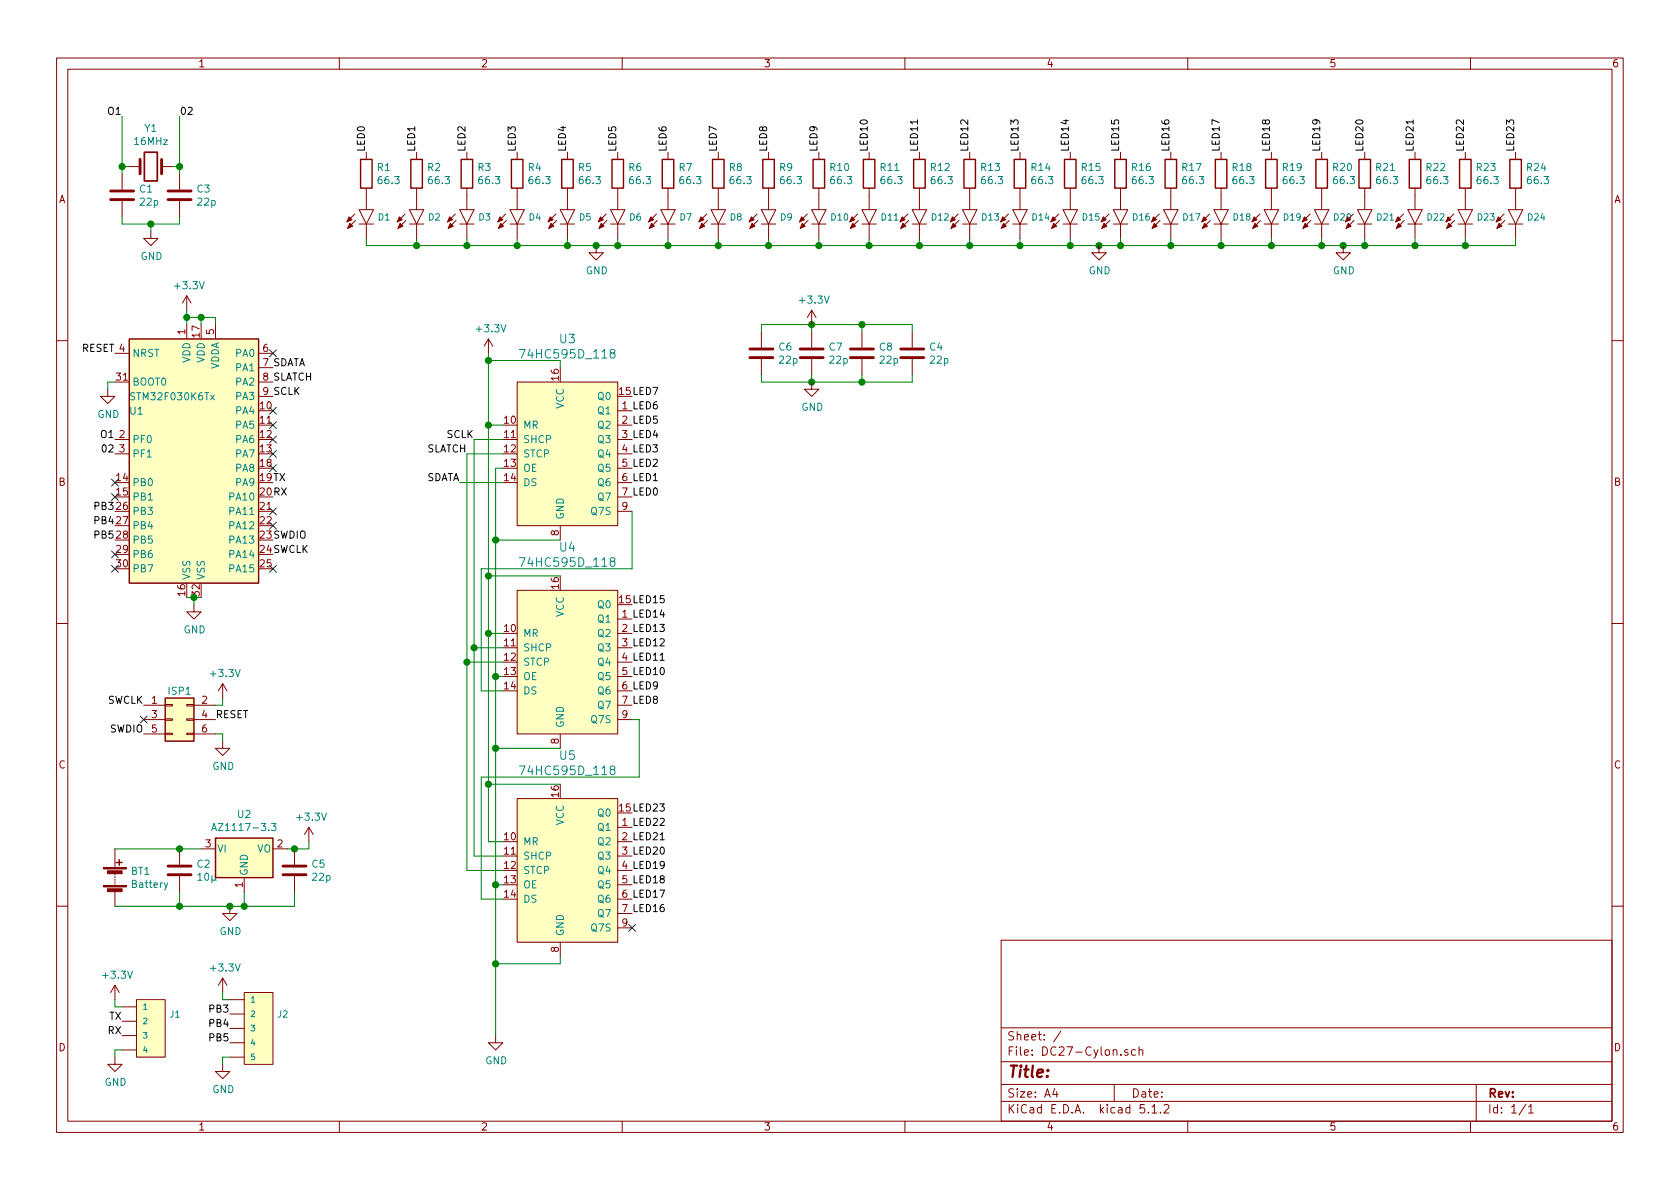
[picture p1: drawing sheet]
<svg xmlns="http://www.w3.org/2000/svg" width="297mm" height="210mm" viewBox="0 0 297 210" stroke-linecap="round" stroke-linejoin="round" font-family="sans-serif">
<g fill="none" stroke="#840000" stroke-width=".18">
<path d="M10 10.3h277v189.9h-277zM12 12.2h273v186.1h-273zM60 10.3v1.9M110 10.3v1.9M160 10.3v1.9M210 10.3v1.9M260 10.3v1.9M21.6 30.7v2.8M21.6 35.6v2.7M22.9 29.5h1.9M28.6 29.5h1.9M31.7 30.7v2.8"/>
<path d="M31.7 35.6v2.7M62.7 37.8l-1.4 1.4M62.9 39l-1.4 1.4M63.5 39.6h2.5M63.5 37.1h2.5l-1.2 2.5zM64.8 26.9v1.3M64.8 33.3v3.8M64.8 39.6v2.6M71.6 37.8l-1.4 1.4M71.8 39l-1.4 1.4M72.4 39.6h2.5M72.4 37.1h2.5l-1.2 2.5z"/>
<path d="M73.7 26.9v1.3M73.7 33.3v3.8M73.7 39.6v2.6M80.5 37.8l-1.4 1.4M80.6 39l-1.4 1.4M81.3 39.6h2.5M81.3 37.1h2.5l-1.3 2.5zM82.5 26.9v1.3M82.5 33.3v3.8M82.5 39.6v2.6M89.4 37.8l-1.4 1.4M89.5 39l-1.4 1.4"/>
<path d="M90.2 39.6h2.5M90.2 37.1h2.5l-1.3 2.5zM91.4 26.9v1.3M91.4 33.3v3.8M91.4 39.6v2.6M98.3 37.8l-1.4 1.4M98.4 39l-1.4 1.4M99.1 39.6h2.5M99.1 37.1h2.5l-1.3 2.5zM100.3 26.9v1.3M100.3 33.3v3.8M100.3 39.6v2.6"/>
<path d="M107.2 37.8l-1.4 1.4M107.3 39l-1.4 1.4M107.9 39.6h2.6M107.9 37.1h2.6l-1.3 2.5zM109.2 26.9v1.3M109.2 33.3v3.8M109.2 39.6v2.6M116.1 37.8l-1.4 1.4M116.2 39l-1.4 1.4M116.8 39.6h2.6M116.8 37.1h2.6l-1.3 2.5zM118.1 26.9v1.3"/>
<path d="M118.1 33.3v3.8M118.1 39.6v2.6M125 37.8l-1.4 1.4M125.1 39l-1.4 1.4M125.7 39.6h2.6M125.7 37.1h2.6l-1.3 2.5zM127 26.9v1.3M127 33.3v3.8M127 39.6v2.6M133.9 37.8l-1.4 1.4M134 39l-1.4 1.4M134.6 39.6h2.6"/>
<path d="M134.6 37.1h2.6l-1.3 2.5zM135.9 26.9v1.3M135.9 33.3v3.8M135.9 39.6v2.6M142.7 37.8l-1.3 1.4M142.9 39l-1.4 1.4M143.5 39.6h2.5M143.5 37.1h2.5l-1.2 2.5zM144.8 26.9v1.3M144.8 33.3v3.8M144.8 39.6v2.6M151.6 37.8l-1.4 1.4"/>
<path d="M151.8 39l-1.4 1.4M152.4 39.6h2.5M152.4 37.1h2.5l-1.2 2.5zM153.7 26.9v1.3M153.7 33.3v3.8M153.7 39.6v2.6M160.5 37.8l-1.4 1.4M160.7 39l-1.4 1.4M161.3 39.6h2.5M161.3 37.1h2.5l-1.2 2.5zM162.6 26.9v1.3M162.6 33.3v3.8"/>
<path d="M162.6 39.6v2.6M169.4 37.8l-1.4 1.4M169.5 39l-1.4 1.4M170.2 39.6h2.5M170.2 37.1h2.5l-1.3 2.5zM171.4 26.9v1.3M171.4 33.3v3.8M171.4 39.6v2.6M178.3 37.8l-1.4 1.4M178.4 39l-1.4 1.4M179.1 39.6h2.5M179.1 37.1h2.5l-1.3 2.5z"/>
<path d="M180.3 26.9v1.3M180.3 33.3v3.8M180.3 39.6v2.6M187.2 37.8l-1.4 1.4M187.3 39l-1.4 1.4M188 39.6h2.5M188 37.1h2.5l-1.3 2.5zM189.2 26.9v1.3M189.2 33.3v3.8M189.2 39.6v2.6M196.1 37.8l-1.4 1.4M196.2 39l-1.4 1.4"/>
<path d="M196.8 39.6h2.6M196.8 37.1h2.6l-1.3 2.5zM198.1 26.9v1.3M198.1 33.3v3.8M198.1 39.6v2.6M205 37.8l-1.4 1.4M205.1 39l-1.4 1.4M205.7 39.6h2.6M205.7 37.1h2.6l-1.3 2.5zM207 26.9v1.3M207 33.3v3.8M207 39.6v2.6"/>
<path d="M213.9 37.8l-1.4 1.4M214 39l-1.4 1.4M214.6 39.6h2.6M214.6 37.1h2.6l-1.3 2.5zM215.9 26.9v1.3M215.9 33.3v3.8M215.9 39.6v2.6M222.8 37.8l-1.4 1.4M222.9 39l-1.4 1.4M223.5 39.6h2.6M223.5 37.1h2.6l-1.3 2.5zM224.8 26.9v1.3"/>
<path d="M224.8 33.3v3.8M224.8 39.6v2.6M231.6 37.8l-1.3 1.4M231.8 39l-1.4 1.4M232.4 39.6h2.5M232.4 37.1h2.5l-1.2 2.5zM233.7 26.9v1.3M233.7 33.3v3.8M233.7 39.6v2.6M239.4 39l-1.4 1.4M240 39.6h2.6M240 37.1h2.6l-1.3 2.5z"/>
<path d="M241.3 26.9v1.3M241.3 33.3v3.8M241.3 39.6v2.6M248.2 37.8l-1.4 1.4M248.3 39l-1.4 1.4M248.9 39.6h2.6M248.9 37.1h2.6l-1.3 2.5zM250.2 26.9v1.3M250.2 33.3v3.8M250.2 39.6v2.6M257 37.8l-1.3 1.4M257.2 39l-1.4 1.4"/>
<path d="M257.8 39.6h2.5M257.8 37.1h2.5l-1.2 2.5zM259.1 26.9v1.3M259.1 33.3v3.8M259.1 39.6v2.6M265.9 37.8l-1.4 1.4M266.1 39l-1.4 1.4M266.7 39.6h2.5M266.7 37.1h2.5l-1.2 2.5zM268 26.9v1.3M268 33.3v3.8M268 39.6v2.6"/>
<path d="M26.7 40.9v1.3h1.2l-1.2 1.2-1.3-1.2h1.3M33 52.3v2.6M33 57.4v2.5M33 52.3l-.7 1.3M33 52.3l.8 1.3M38.1 57.4v2.5M86.4 59.9l-.8 1.3M86.4 59.9v2.6M86.4 59.9l.7 1.3M105.4 43.4v1.3h1.3l-1.3 1.3-1.3-1.3h1.3M134.6 58.7v2.8M143.5 54.9v2.5"/>
<path d="M143.5 58.7v2.8M143.5 54.9l-.8 1.2M143.5 54.9l.8 1.2M152.4 58.7v2.8M161.3 58.7v2.8M194.3 43.4v1.3h1.3l-1.3 1.3-1.3-1.3h1.3M237.5 43.4v1.3h1.3l-1.3 1.3-1.3-1.3h1.3M10 60.2h2M19 68.8v1.3h1.3l-1.3 1.3-1.2-1.3h1.2M20.3 62.5h2.6M20.3 77.7h2.6M45.7 62.5h2.6"/>
<path d="M45.7 65h2.6M45.7 67.6h2.6M45.7 70.1h2.6M91.4 67.6h17.8v25.4h-17.8zM109.2 77.7h2.6M109.2 72.6h2.6M109.2 75.2h2.6M134.6 63.5v2.8M143.5 67.6v1.2h1.3l-1.3 1.3-1.3-1.3h1.3M143.5 63.5v2.8M152.4 63.5v2.8M161.3 63.5v2.8"/>
<path d="M285 60.2h2M20.3 80.3h2.6M99.1 93v2.5M109.2 80.3h2.6M109.2 82.8h2.6M109.2 85.3h2.6M109.2 87.9h2.6M109.2 90.4h2.6M10 110.3h2M34.3 106.9v1.3h1.3l-1.3 1.3-1.3-1.3h1.3M91.4 104.4h17.8v25.4h-17.8zM109.2 109.5h2.6"/>
<path d="M109.2 112h2.6M109.2 114.5h2.6M109.2 117.1h2.6M109.2 119.6h2.6M285 110.3h2M25.4 124.7h3.8M25.4 127.2h3.8M25.4 129.8h3.8M29.2 129.7h1.3v.2h-1.3zM29.2 127.1h1.3v.3h-1.3zM29.2 124.6h1.3v.2h-1.3zM33 129.7h1.3v.2h-1.3z"/>
<path d="M33 127.1h1.3v.3h-1.3zM33 124.6h1.3v.2h-1.3zM34.3 124.7h3.8M34.3 127.2h3.8M34.3 129.8h3.8M39.4 131.1v1.2h1.2l-1.2 1.3-1.3-1.3h1.3M39.4 120.9l-.8 1.3M39.4 120.9v2.5M39.4 120.9l.7 1.3M99.1 129.8v2.5M109.2 124.7h2.6M109.2 127.2h2.6"/>
<path d="M109.2 122.2h2.6M20.3 150.1v3.3M20.3 154.4v.3M20.3 154.9v.3M20.3 155.4v.3M20.3 156v.2M20.3 156.5v.2M20.3 157.7v2.6M31.7 150.1v2.8M31.7 154.9v2.8M35.6 150.1h2.5M43.2 155.2v2.5"/>
<path d="M48.3 150.1h2.5M52.1 150.1v2.8M52.1 154.9v2.8M54.6 146.3l-.8 1.3M54.6 146.3v2.5M54.6 146.3l.8 1.3M91.4 141.2h17.8v25.4h-17.8zM109.2 146.3h2.6M109.2 148.8h2.6M109.2 151.4h2.6M109.2 153.9h2.6M109.2 156.5h2.6"/>
<path d="M109.2 159h2.6M10 160.2h2M20.3 174.2v2.6M20.3 174.2l-.7 1.3M20.3 174.2l.8 1.3M21.6 178h2.5M24.1 176.8h5.1v10.1h-5.1zM39.4 173v2.5M39.4 173l-.8 1.2M39.4 173l.7 1.2M40.6 160.3v1.2h1.3l-1.3 1.3-1.2-1.3h1.2M40.6 176.8h2.6"/>
<path d="M40.6 179.3h2.6M43.2 175.5h5.1v12.7h-5.1zM99.1 166.6v2.6M109.2 161.5h2.6M109.2 164.1h2.6M177 166.3h108v32h-108zM285 160.2h2M20.3 186.9v1.3h1.3l-1.3 1.3-1.3-1.3h1.3M21.6 180.6h2.5M21.6 183.1h2.5M21.6 185.7h2.5M39.4 188.2v1.3h1.2l-1.2 1.2-1.3-1.2h1.3"/>
<path d="M40.6 181.9h2.6M40.6 184.4h2.6M40.6 186.9h2.6M60 198.3v1.9M87.6 183.1v1.3h1.3l-1.3 1.3-1.2-1.3h1.2M110 198.3v1.9M160 198.3v1.9M177 194.8h108M177 191.8h108M177 187.8h108M177 181.8h108M186.5 192.5l-.4 1h1"/>
<path d="M186.8 193v1M187.6 182.3l-1.3 2M197 191.8v3M199.4 185.7a.37 .37 0 0 0-.6 .1l.1 .2 .5 .2 .1 .1-.2 .3-.5-.1M200.8 185.7l-.5-.1-.2 .3 .1 .6h.6M201.4 185.7h.1a.37 .37 0 0 1 .6 .1v.8M201.4 185.1v1.5M202.3 195.3h-.7l-.1 .7 .3-.1 .5 .1 .1 .2-.1 .5-.2 .1-.6-.1M203 196.7v.1M203.7 195.8l.4-.5v1.5M203.7 196.8h.8M205.2 196.7v.1"/>
<path d="M205.8 195.5l.2-.2h.4l.3 .5-.9 1h.9M210 198.3v1.9M260 198.3v1.9M261 191.8v6.5M269.8 195.2l-1.2 2M270.3 195.8l.4-.5v1.5M270.3 196.8h.8"/>
</g>
<g fill="#840000" stroke="#840000" stroke-width=".18">
<path d="M18.3 156.6h4.1v.2h-4.1z"/>
<path d="M18.3 153.4h4.1v.3h-4.1z"/>
<path d="M19 157.2h2.6v.5h-2.6z"/>
<path d="M19 154h2.6v.5h-2.6z"/>
<path d="M61.7 38.3l.5 .6-.9 .3z"/>
<path d="M61.8 39.5l.6 .5-.9 .4z"/>
<path d="M70.6 38.3l.5 .6-.9 .3z"/>
<path d="M70.7 39.5l.5 .5-.8 .4z"/>
<path d="M79.5 38.3l.5 .6-.9 .3z"/>
<path d="M79.6 39.5l.5 .5-.9 .4z"/>
<path d="M88.4 38.3l.5 .6-.9 .3z"/>
<path d="M88.5 39.5l.5 .5-.9 .4z"/>
<path d="M97.3 38.3l.5 .6-.9 .3z"/>
<path d="M97.4 39.5l.5 .5-.9 .4z"/>
<path d="M106.2 38.3l.5 .6-.9 .3z"/>
<path d="M106.3 39.5l.5 .5-.9 .4z"/>
<path d="M115.1 38.3l.5 .6-.9 .3z"/>
<path d="M115.2 39.5l.5 .5-.9 .4z"/>
<path d="M124 38.3l.5 .6-.9 .3z"/>
<path d="M124.1 39.5l.5 .5-.9 .4z"/>
<path d="M132.8 38.3l.5 .6-.8 .3z"/>
<path d="M133 39.5l.5 .5-.9 .4z"/>
<path d="M141.7 38.3l.5 .6-.8 .3z"/>
<path d="M141.9 39.5l.5 .5-.9 .4z"/>
<path d="M150.6 38.3l.5 .6-.9 .3z"/>
<path d="M150.7 39.5l.6 .5-.9 .4z"/>
<path d="M159.5 38.3l.5 .6-.9 .3z"/>
<path d="M159.6 39.5l.5 .5-.8 .4z"/>
<path d="M168.4 38.3l.5 .6-.9 .3z"/>
<path d="M168.5 39.5l.5 .5-.9 .4z"/>
<path d="M177.3 38.3l.5 .6-.9 .3z"/>
<path d="M177.4 39.5l.5 .5-.9 .4z"/>
<path d="M186.2 38.3l.5 .6-.9 .3z"/>
<path d="M186.3 39.5l.5 .5-.9 .4z"/>
<path d="M230.6 38.3l.5 .6-.8 .3z"/>
<path d="M230.8 39.5l.5 .5-.9 .4z"/>
<path d="M221.7 38.3l.5 .6-.8 .3z"/>
<path d="M221.9 39.5l.5 .5-.9 .4z"/>
<path d="M212.9 38.3l.5 .6-.9 .3z"/>
<path d="M213 39.5l.5 .5-.9 .4z"/>
<path d="M204 38.3l.5 .6-.9 .3z"/>
<path d="M204.1 39.5l.5 .5-.9 .4z"/>
<path d="M195.1 38.3l.5 .6-.9 .3z"/>
<path d="M195.2 39.5l.5 .5-.9 .4z"/>
<path d="M264.9 38.3l.5 .6-.9 .3z"/>
<path d="M265 39.5l.6 .5-.9 .4z"/>
<path d="M256 38.3l.5 .6-.8 .3z"/>
<path d="M256.2 39.5l.5 .5-.9 .4z"/>
<path d="M247.1 38.3l.5 .6-.8 .3z"/>
<path d="M247.3 39.5l.5 .5-.9 .4z"/>
<path d="M238.4 39.5l.5 .5-.9 .4z"/>
</g>
<g fill="none" stroke="#840000" stroke-width=".25">
<path d="M63.8 28.2h2v5.1h-2zM72.6 28.2h2.1v5.1h-2.1zM81.5 28.2h2.1v5.1h-2.1zM90.4 28.2h2.1v5.1h-2.1zM99.3 28.2h2v5.1h-2zM108.2 28.2h2v5.1h-2zM117.1 28.2h2v5.1h-2zM126 28.2h2v5.1h-2zM134.9 28.2h2v5.1h-2zM143.8 28.2h2v5.1h-2zM152.7 28.2h2v5.1h-2zM161.5 28.2h2.1v5.1h-2.1z"/>
<path d="M170.4 28.2h2.1v5.1h-2.1zM179.3 28.2h2.1v5.1h-2.1zM188.2 28.2h2v5.1h-2zM197.1 28.2h2v5.1h-2zM206 28.2h2v5.1h-2zM214.9 28.2h2v5.1h-2zM223.8 28.2h2v5.1h-2zM232.7 28.2h2v5.1h-2zM240.3 28.2h2v5.1h-2zM249.2 28.2h2v5.1h-2zM258.1 28.2h2v5.1h-2zM267 28.2h2v5.1h-2z"/>
<path d="M22.9 59.9h22.8v43.2h-22.8zM29.2 123.4h5.1v7.7h-5.1zM20.6 152.5h1M21.1 152v1M38.1 148.2h10.2v7h-10.2z"/>
</g>
<g fill="none" stroke="#008484" stroke-width=".18">
<path d="M91.8 61.8h1l-.6 1.5M108.2 62.4l-.3-.3 .1-.2 .5-.1 .2 .1v.4l-.7 .2-.1 .2 .1 .5h.6a.48 .48 0 0 0-.1-.8M91.8 98.6h1l-.6 1.5M108.2 99.3l-.3-.3v-.3l.3-.1 .5 .1v.4l-.7 .2-.1 .3 .1 .5h.6a.48 .48 0 0 0-.1-.8M91.8 135.5h1l-.6 1.5M108.2 136.1l-.3-.3v-.2l.3-.1 .5 .1v.4l-.7 .2-.1 .2 .1 .5h.6a.48 .48 0 0 0-.1-.8M29.7 156.1l-.5 1.1-.1 .2M35 154.8l.4-.4v1.3M35 155.7h.7M37.4 146.9l.4-1.3 .5 1.3M37.5 146.5h.7M38.1 155.5l.2 .2"/>
<path d="M48 145.6h.8l-.4 .5 .3 .1v.6l-.2 .1-.5-.1"/>
</g>
<path d="M25.5 26.9h2.3v5.1h-2.3z" fill="none" stroke="#840000" stroke-width=".3"/>
<g fill="none" stroke="#840000" stroke-width=".51">
<path d="M19.6 35.3h4M19.6 33.8h4M24.8 28.2v2.5M28.6 28.2v2.5M29.7 35.3h4.1M29.7 33.8h4.1M132.6 63.2h4.1M132.6 61.7h4.1M141.5 63.2h4M141.5 61.7h4M150.4 63.2h4M150.4 61.7h4"/>
<path d="M159.3 63.2h4M159.3 61.7h4M29.7 154.7h4.1M29.7 153.2h4.1M50 154.7h4.1M50 153.2h4.1"/>
</g>
<g fill="none" stroke="#008400" stroke-width=".18">
<path d="M21.6 29.5h1.3M21.6 20.6v10.1M21.6 38.3v1.3h10.1v-1.3M26.7 39.6v1.3M30.5 29.5h1.2M31.7 20.6v10.1M33 56.1h5.1v1.3M33 54.9v2.5M35.6 56.1v1.3M64.8 42.2v1.2h203.2v-1.2M73.7 42.2v1.2M82.5 42.2v1.2"/>
<path d="M91.4 42.2v1.2M100.3 42.2v1.2M109.2 42.2v1.2M118.1 42.2v1.2M127 42.2v1.2M134.6 58.7v-1.3h26.7v1.3M135.9 42.2v1.2M143.5 57.4v1.3M144.8 42.2v1.2M152.4 57.4v1.3M153.7 42.2v1.2M162.6 42.2v1.2"/>
<path d="M171.4 42.2v1.2M180.3 42.2v1.2M189.2 42.2v1.2M198.1 42.2v1.2M207 42.2v1.2M215.9 42.2v1.2M224.8 42.2v1.2M233.7 42.2v1.2M241.3 42.2v1.2M250.2 42.2v1.2M259.1 42.2v1.2M20.3 67.6h-1.3v1.2"/>
<path d="M86.4 63.7h12.7v1.3M86.4 62.5v86.3h2.5M86.4 75.2h2.5M88.9 77.7h-5.1v73.7h5.1M134.6 66.3v1.3h26.7v-1.3M143.5 66.3v1.3M152.4 66.3v1.3M81.3 85.3h7.6M87.6 95.5h11.5M88.9 80.3h-6.4v73.6h6.4M88.9 82.8h-1.3v100.3M111.8 90.4v10.2h-26.7v21.6h3.8"/>
<path d="M33 105.7h1.3v1.2M82.5 117.1h6.4M83.8 114.5h5.1M86.4 101.8h12.7M86.4 112h2.5M87.6 119.6h1.3M38.1 129.8h1.3v1.3M39.4 123.4v1.3h-1.3M86.4 138.7h12.7M87.6 132.3h11.5M111.8 127.2h1.2v10.2h-27.9v21.6h3.8M20.3 150.1h15.3"/>
<path d="M31.7 157.7v2.6M43.2 157.7v2.6M52.1 157.7v2.6h-31.8M54.6 148.8v1.3h-3.8M87.6 156.5h1.3M20.3 176.8v1.2h1.3M39.4 175.5v1.3h1.2M99.1 169.2v1.2h-11.5M21.6 185.7h-1.3v1.2M40.6 186.9h-1.2v1.3"/>
</g>
<g fill="#008400" stroke="#008400" stroke-width=".25">
<circle cx="26.7" cy="39.6" r=".51"/>
<circle cx="21.6" cy="29.5" r=".51"/>
<circle cx="31.8" cy="29.5" r=".51"/>
<circle cx="40.6" cy="160.3" r=".51"/>
<circle cx="43.2" cy="160.3" r=".51"/>
<circle cx="31.8" cy="150.1" r=".51"/>
<circle cx="31.8" cy="160.3" r=".51"/>
<circle cx="52.1" cy="150.1" r=".51"/>
<circle cx="135.9" cy="43.4" r=".51"/>
<circle cx="127" cy="43.4" r=".51"/>
<circle cx="118.1" cy="43.4" r=".51"/>
<circle cx="109.2" cy="43.4" r=".51"/>
<circle cx="100.3" cy="43.4" r=".51"/>
<circle cx="91.4" cy="43.4" r=".51"/>
<circle cx="82.6" cy="43.4" r=".51"/>
<circle cx="73.7" cy="43.4" r=".51"/>
<circle cx="105.4" cy="43.4" r=".51"/>
<circle cx="35.6" cy="56.1" r=".51"/>
<circle cx="33" cy="56.1" r=".51"/>
<circle cx="34.3" cy="105.7" r=".51"/>
<circle cx="180.3" cy="43.4" r=".51"/>
<circle cx="171.5" cy="43.4" r=".51"/>
<circle cx="162.6" cy="43.4" r=".51"/>
<circle cx="189.2" cy="43.4" r=".51"/>
<circle cx="194.3" cy="43.4" r=".51"/>
<circle cx="198.1" cy="43.4" r=".51"/>
<circle cx="207" cy="43.4" r=".51"/>
<circle cx="215.9" cy="43.4" r=".51"/>
<circle cx="224.8" cy="43.4" r=".51"/>
<circle cx="237.5" cy="43.4" r=".51"/>
<circle cx="241.3" cy="43.4" r=".51"/>
<circle cx="250.2" cy="43.4" r=".51"/>
<circle cx="233.7" cy="43.4" r=".51"/>
<circle cx="153.7" cy="43.4" r=".51"/>
<circle cx="144.8" cy="43.4" r=".51"/>
<circle cx="86.4" cy="63.7" r=".51"/>
<circle cx="86.4" cy="101.8" r=".51"/>
<circle cx="87.6" cy="132.3" r=".51"/>
<circle cx="87.6" cy="170.4" r=".51"/>
<circle cx="87.6" cy="156.5" r=".51"/>
<circle cx="87.6" cy="119.6" r=".51"/>
<circle cx="87.6" cy="95.5" r=".51"/>
<circle cx="86.4" cy="75.2" r=".51"/>
<circle cx="86.4" cy="112" r=".51"/>
<circle cx="86.4" cy="138.7" r=".51"/>
<circle cx="83.8" cy="114.5" r=".51"/>
<circle cx="82.6" cy="117.1" r=".51"/>
<circle cx="143.5" cy="57.4" r=".51"/>
<circle cx="143.5" cy="67.6" r=".51"/>
<circle cx="152.4" cy="57.4" r=".51"/>
<circle cx="152.4" cy="67.6" r=".51"/>
<circle cx="259.1" cy="43.4" r=".51"/>
</g>
<g fill="#ffffc2" stroke="#ffffc2" stroke-width=".18">
<path d="M29.2 123.4h5.1v7.7h-5.1z"/>
<path d="M22.9 59.9h22.8v43.2h-22.8z"/>
<path d="M38.1 148.2h10.2v7h-10.2z"/>
<path d="M24.1 176.8h5.1v10.1h-5.1z"/>
<path d="M43.2 175.5h5.1v12.7h-5.1z"/>
<path d="M91.4 67.6h17.8v25.4h-17.8z"/>
<path d="M91.4 104.4h17.8v25.4h-17.8z"/>
<path d="M91.4 141.2h17.8v25.4h-17.8z"/>
</g>
<g fill="none" stroke="#000084" stroke-width=".18">
<path d="M47.7 79.6l1.2 1.3M47.7 77.1l1.2 1.2M47.7 74.6l1.2 1.2M47.7 72l1.2 1.2M47.7 61.9l1.2 1.2M48.9 72l-1.2 1.2M48.9 79.6l-1.2 1.3M48.9 77.1l-1.2 1.2M48.9 74.6l-1.2 1.2M48.9 61.9l-1.2 1.2M19.7 97.4l1.2 1.2M19.7 100l1.2 1.2"/>
<path d="M19.7 84.7l1.2 1.2M19.7 87.3l1.2 1.2M20.9 97.4l-1.2 1.2M20.9 100l-1.2 1.2M20.9 84.7l-1.2 1.2M20.9 87.3l-1.2 1.2M47.7 92.3l1.2 1.3M47.7 100l1.2 1.2M47.7 82.2l1.2 1.2M47.7 89.8l1.2 1.2M48.9 92.3l-1.2 1.3M48.9 100l-1.2 1.2"/>
<path d="M48.9 82.2l-1.2 1.2M48.9 89.8l-1.2 1.2M24.8 126.6l1.2 1.3M26 126.6l-1.2 1.3M111.2 163.5l1.2 1.2M112.4 163.5l-1.2 1.2"/>
</g>
<path d="M162.2 21.2v.7M249.9 21.2v.7M116.7 116.8h.7M116.7 148.5h.7" fill="none" stroke="#000" stroke-width=".18"/>
<text font-size="2.8" fill="#840000" x="178" y="190.5">Title:</text>
<g font-size="2.1" fill="#008484">
<text x="92.7" y="63.4">74HC595D_118</text>
<text x="99" y="60.7">U3</text>
<text x="92.7" y="100.2">74HC595D_118</text>
<text x="99" y="97.5">U4</text>
<text x="92.7" y="137.1">74HC595D_118</text>
<text x="99" y="134.4">U5</text>
</g>
<g font-size="2.1" fill="#840000">
<text x="178" y="184">Sheet: /</text>
<text x="178" y="186.7">File: DC27-Cylon.sch</text>
<text x="178" y="196.9">KiCad E.D.A. kicad 5.1.2</text>
<text x="178" y="194.1">Size: A4</text>
<text x="200" y="194.1">Date:</text>
<text x="263" y="194.1">Rev:</text>
<text x="263" y="196.9">Id: 1/1</text>
</g>
<g font-size="1.8" fill="#840000">
<text x="35" y="11.9">1</text>
<text x="85" y="11.9">2</text>
<text x="135" y="11.9">3</text>
<text x="185" y="11.9">4</text>
<text x="235" y="11.9">5</text>
<text x="285" y="11.9">6</text>
<text x="10.4" y="35.9">A</text>
<text x="285.4" y="35.9">A</text>
<text x="32.8" y="59.2" transform="rotate(-90 32.8 59.2)">1</text>
<text x="35.3" y="59.6" transform="rotate(-90 35.3 59.6)">17</text>
<text x="37.8" y="59.2" transform="rotate(-90 37.8 59.2)">5</text>
<text x="46.5" y="62.2">6</text>
<text x="20.6" y="67.3">31</text>
<text x="98.8" y="67.3" transform="rotate(-90 98.8 67.3)">16</text>
<text x="109.5" y="69.8">15LED7</text>
<text x="21.1" y="77.5">2</text>
<text x="46" y="72.4">10</text>
<text x="46" y="74.9">11</text>
<text x="46" y="77.5">12</text>
<text x="89.2" y="74.9">10</text>
<text x="89.2" y="77.5">11</text>
<text x="110" y="72.4">1 LED6</text>
<text x="110" y="74.9">2 LED5</text>
<text x="110" y="77.5">3 LED4</text>
<text x="21.1" y="80">3</text>
<text x="46" y="80">13</text>
<text x="46" y="82.5">18</text>
<text x="89.2" y="80">12</text>
<text x="89.2" y="82.5">13</text>
<text x="110" y="80">4 LED3</text>
<text x="110" y="82.5">5 LED2</text>
<text x="10.4" y="85.9">B</text>
<text x="20.6" y="85.1">14</text>
<text x="20.6" y="87.6">15</text>
<text x="89.2" y="85.1">14</text>
<text x="110" y="85.1">6 LED1</text>
<text x="110" y="87.6">7 LED0</text>
<text x="285.4" y="85.9">B</text>
<text x="20.6" y="90.2">26</text>
<text x="20.6" y="92.7">27</text>
<text x="20.6" y="95.2">28</text>
<text x="46" y="90.2">21</text>
<text x="46" y="92.7">22</text>
<text x="98.8" y="94.7" transform="rotate(-90 98.8 94.7)">8</text>
<text x="110" y="90.2">9</text>
<text x="20.6" y="97.8">29</text>
<text x="20.6" y="100.3">30</text>
<text x="46" y="100.3">25</text>
<text x="32.8" y="105.4" transform="rotate(-90 32.8 105.4)">16</text>
<text x="98.8" y="104.1" transform="rotate(-90 98.8 104.1)">16</text>
<text x="109.5" y="106.7">15LED15</text>
<text x="89.2" y="111.8">10</text>
<text x="110" y="109.2">1 LED14</text>
<text x="110" y="111.8">2 LED13</text>
<text x="89.2" y="114.3">11</text>
<text x="89.2" y="116.8">12</text>
<text x="89.2" y="119.4">13</text>
<text x="110" y="114.3">3 LED12</text>
<text x="110" y="116.8">4 LED11</text>
<text x="110" y="119.4">5 LED10</text>
<text x="26.8" y="124.5">1</text>
<text x="35.7" y="124.5">2</text>
<text x="89.2" y="121.9">14</text>
<text x="110" y="121.9">6 LED9</text>
<text x="110" y="124.5">7 LED8</text>
<text x="26.8" y="127">3</text>
<text x="26.8" y="129.5">5</text>
<text x="35.7" y="127">4</text>
<text x="35.7" y="129.5">6</text>
<text x="98.8" y="131.5" transform="rotate(-90 98.8 131.5)">8</text>
<text x="110" y="127">9</text>
<text x="10.4" y="135.9">C</text>
<text x="285.4" y="135.9">C</text>
<text x="98.8" y="140.9" transform="rotate(-90 98.8 140.9)">16</text>
<text x="36.3" y="149.9">3</text>
<text x="49" y="149.9">2</text>
<text x="89.2" y="148.6">10</text>
<text x="89.2" y="151.1">11</text>
<text x="89.2" y="153.7">12</text>
<text x="42.9" y="156.9" transform="rotate(-90 42.9 156.9)">1</text>
<text x="89.2" y="156.2">13</text>
<text x="89.2" y="158.7">14</text>
<text x="110" y="163.8">9</text>
<text x="98.8" y="168.4" transform="rotate(-90 98.8 168.4)">8</text>
<text x="10.4" y="185.9">D</text>
<text x="285.4" y="185.9">D</text>
<text x="35" y="199.9">1</text>
<text x="85" y="199.9">2</text>
<text x="135" y="199.9">3</text>
<text x="185" y="199.9">4</text>
<text x="235" y="199.9">5</text>
<text x="285" y="199.9">6</text>
</g>
<g font-size="1.8">
<text x="19.2" y="20.3">O1</text>
<text x="31.7" y="20.3">02</text>
<text x="64.5" y="26.9" transform="rotate(-90 64.5 26.9)">LED0</text>
<text x="73.4" y="26.9" transform="rotate(-90 73.4 26.9)">LED1</text>
<text x="82.3" y="26.9" transform="rotate(-90 82.3 26.9)">LED2</text>
<text x="91.2" y="26.9" transform="rotate(-90 91.2 26.9)">LED3</text>
<text x="100.1" y="26.9" transform="rotate(-90 100.1 26.9)">LED4</text>
<text x="109" y="26.9" transform="rotate(-90 109 26.9)">LED5</text>
<text x="117.9" y="26.9" transform="rotate(-90 117.9 26.9)">LED6</text>
<text x="126.7" y="26.9" transform="rotate(-90 126.7 26.9)">LED7</text>
<text x="135.6" y="26.9" transform="rotate(-90 135.6 26.9)">LED8</text>
<text x="144.5" y="26.9" transform="rotate(-90 144.5 26.9)">LED9</text>
<text x="153.4" y="26.9" transform="rotate(-90 153.4 26.9)">LED10</text>
<text x="162.3" y="26.9" transform="rotate(-90 162.3 26.9)">LED11</text>
<text x="171.2" y="26.9" transform="rotate(-90 171.2 26.9)">LED12</text>
<text x="180.1" y="26.9" transform="rotate(-90 180.1 26.9)">LED13</text>
<text x="189" y="26.9" transform="rotate(-90 189 26.9)">LED14</text>
<text x="197.9" y="26.9" transform="rotate(-90 197.9 26.9)">LED15</text>
<text x="206.8" y="26.9" transform="rotate(-90 206.8 26.9)">LED16</text>
<text x="215.6" y="26.9" transform="rotate(-90 215.6 26.9)">LED17</text>
<text x="224.5" y="26.9" transform="rotate(-90 224.5 26.9)">LED18</text>
<text x="233.4" y="26.9" transform="rotate(-90 233.4 26.9)">LED19</text>
<text x="241" y="26.9" transform="rotate(-90 241 26.9)">LED20</text>
<text x="249.9" y="26.9" transform="rotate(-90 249.9 26.9)">LED21</text>
<text x="258.8" y="26.9" transform="rotate(-90 258.8 26.9)">LED22</text>
<text x="267.7" y="26.9" transform="rotate(-90 267.7 26.9)">LED23</text>
<text x="14.4" y="62.2">RESET 4</text>
<text x="46.5" y="64.8">7 SDATA</text>
<text x="46.5" y="67.3">8 SLATCH</text>
<text x="46.5" y="69.8">9 SCLK</text>
<text x="18" y="77.5">O1</text>
<text x="79" y="77.5">SCLK</text>
<text x="18.4" y="80">02</text>
<text x="75.4" y="80">SLATCH</text>
<text x="46" y="87.6">20RX</text>
<text x="46" y="85.1">19TX</text>
<text x="75.2" y="85.1">SDATA</text>
<text x="16.9" y="90.2">PB3</text>
<text x="16.9" y="92.7">PB4</text>
<text x="16.9" y="95.2">PB5</text>
<text x="46" y="95.2">23SWDIO</text>
<text x="46" y="97.8">24SWCLK</text>
<text x="18.9" y="124.5">SWCLK</text>
<text x="19.4" y="129.5">SWDIO</text>
<text x="38.1" y="127">RESET</text>
<text x="109.5" y="143.5">15LED23</text>
<text x="110" y="146">1 LED22</text>
<text x="110" y="148.6">2 LED21</text>
<text x="110" y="151.1">3 LED20</text>
<text x="110" y="153.7">4 LED19</text>
<text x="110" y="156.2">5 LED18</text>
<text x="110" y="158.7">6 LED17</text>
<text x="110" y="161.3">7 LED16</text>
<text x="37.2" y="179.1">PB3</text>
<text x="19.1" y="182.9">RX</text>
<text x="19.3" y="180.3">TX</text>
<text x="37.2" y="181.6">PB4</text>
<text x="37.2" y="184.1">PB5</text>
</g>
<g font-size="1.8" fill="#008484">
<text x="25.6" y="23.3">Y1</text>
<text x="23.9" y="25.6">16MHz</text>
<text x="24.7" y="34.1">C1</text>
<text x="34.9" y="34.1">C3</text>
<text x="66.8" y="30.2">R1</text>
<text x="67" y="32.6">66.3</text>
<text x="75.6" y="30.2">R2</text>
<text x="75.9" y="32.6">66.3</text>
<text x="84.5" y="30.2">R3</text>
<text x="84.8" y="32.6">66.3</text>
<text x="93.4" y="30.2">R4</text>
<text x="93.7" y="32.6">66.3</text>
<text x="102.3" y="30.2">R5</text>
<text x="102.6" y="32.6">66.3</text>
<text x="111.2" y="30.2">R6</text>
<text x="111.5" y="32.6">66.3</text>
<text x="120.1" y="30.2">R7</text>
<text x="120.3" y="32.6">66.3</text>
<text x="129" y="30.2">R8</text>
<text x="129.2" y="32.6">66.3</text>
<text x="137.9" y="30.2">R9</text>
<text x="138.1" y="32.6">66.3</text>
<text x="146.8" y="30.2">R10</text>
<text x="147" y="32.6">66.3</text>
<text x="155.7" y="30.2">R11</text>
<text x="155.9" y="32.6">66.3</text>
<text x="164.6" y="30.2">R12</text>
<text x="164.8" y="32.6">66.3</text>
<text x="173.5" y="30.2">R13</text>
<text x="173.7" y="32.6">66.3</text>
<text x="182.4" y="30.2">R14</text>
<text x="182.6" y="32.6">66.3</text>
<text x="191.3" y="30.2">R15</text>
<text x="191.5" y="32.6">66.3</text>
<text x="200.2" y="30.2">R16</text>
<text x="200.4" y="32.6">66.3</text>
<text x="209.1" y="30.2">R17</text>
<text x="209.2" y="32.6">66.3</text>
<text x="218" y="30.2">R18</text>
<text x="218.1" y="32.6">66.3</text>
<text x="226.8" y="30.2">R19</text>
<text x="227" y="32.6">66.3</text>
<text x="235.7" y="30.2">R20</text>
<text x="235.9" y="32.6">66.3</text>
<text x="243.4" y="30.2">R21</text>
<text x="243.5" y="32.6">66.3</text>
<text x="252.2" y="30.2">R22</text>
<text x="252.4" y="32.6">66.3</text>
<text x="261.1" y="30.2">R23</text>
<text x="261.3" y="32.6">66.3</text>
<text x="270" y="30.2">R24</text>
<text x="270.2" y="32.6">66.3</text>
<text x="24.8" y="36.4">22p</text>
<text x="35" y="36.4">22p</text>
<text x="24.8" y="46">GND</text>
<text x="31.1" y="51.1">+3.3V</text>
<text x="103.6" y="48.5">GND</text>
<text x="141.6" y="53.7">+3.3V</text>
<text x="192.5" y="48.5">GND</text>
<text x="235.7" y="48.5">GND</text>
<text x="84.4" y="58.8">+3.3V</text>
<text x="23.4" y="63.1">NRST</text>
<text x="33.7" y="64.2" transform="rotate(-90 33.7 64.2)">VDD</text>
<text x="36.2" y="64.2" transform="rotate(-90 36.2 64.2)">VDD</text>
<text x="38.7" y="65.5" transform="rotate(-90 38.7 65.5)">VDDA</text>
<text x="41.8" y="63.1">PA0</text>
<text x="41.8" y="65.7">PA1</text>
<text x="137.7" y="62">C6</text>
<text x="137.9" y="64.3">22p</text>
<text x="146.6" y="62">C7</text>
<text x="146.8" y="64.3">22p</text>
<text x="155.5" y="62">C8</text>
<text x="155.7" y="64.3">22p</text>
<text x="164.4" y="62">C4</text>
<text x="164.5" y="64.3">22p</text>
<text x="23.4" y="68.2">BOOT0</text>
<text x="23.5" y="70.8">STM32F030K6Tx</text>
<text x="41.8" y="68.2">PA2</text>
<text x="41.8" y="70.7">PA3</text>
<text x="105.8" y="70.7">Q0</text>
<text x="17.2" y="73.9">GND</text>
<text x="23" y="73.3">U1</text>
<text x="41.8" y="73.3">PA4</text>
<text x="41.8" y="75.8">PA5</text>
<text x="92.5" y="75.8">MR</text>
<text x="99.7" y="72.3" transform="rotate(-90 99.7 72.3)">VCC</text>
<text x="105.8" y="73.3">Q1</text>
<text x="105.8" y="75.8">Q2</text>
<text x="141.7" y="72.6">GND</text>
<text x="23.4" y="78.4">PF0</text>
<text x="23.4" y="80.9">PF1</text>
<text x="41.8" y="78.4">PA6</text>
<text x="41.8" y="80.9">PA7</text>
<text x="41.8" y="83.4">PA8</text>
<text x="92.5" y="78.4">SHCP</text>
<text x="92.5" y="80.9">STCP</text>
<text x="92.5" y="83.4">OE</text>
<text x="105.8" y="78.4">Q3</text>
<text x="105.8" y="80.9">Q4</text>
<text x="105.8" y="83.4">Q5</text>
<text x="23.4" y="86">PB0</text>
<text x="23.4" y="88.5">PB1</text>
<text x="40.8" y="88.5">PA10</text>
<text x="41.8" y="86">PA9</text>
<text x="92.5" y="86">DS</text>
<text x="105.8" y="86">Q6</text>
<text x="105.8" y="88.5">Q7</text>
<text x="23.4" y="91.1">PB3</text>
<text x="23.4" y="93.6">PB4</text>
<text x="40.8" y="91.1">PA11</text>
<text x="40.8" y="93.6">PA12</text>
<text x="99.7" y="91.9" transform="rotate(-90 99.7 91.9)">GND</text>
<text x="104.7" y="91.1">Q7S</text>
<text x="23.4" y="96.1">PB5</text>
<text x="23.4" y="98.7">PB6</text>
<text x="23.4" y="101.2">PB7</text>
<text x="40.8" y="96.1">PA13</text>
<text x="40.8" y="98.7">PA14</text>
<text x="40.8" y="101.2">PA15</text>
<text x="33.7" y="102.6" transform="rotate(-90 33.7 102.6)">VSS</text>
<text x="36.2" y="102.6" transform="rotate(-90 36.2 102.6)">VSS</text>
<text x="105.8" y="107.6">Q0</text>
<text x="32.5" y="112">GND</text>
<text x="92.5" y="112.6">MR</text>
<text x="99.7" y="109.1" transform="rotate(-90 99.7 109.1)">VCC</text>
<text x="105.8" y="110.1">Q1</text>
<text x="105.8" y="112.6">Q2</text>
<text x="37.4" y="119.7">+3.3V</text>
<text x="92.5" y="115.2">SHCP</text>
<text x="92.5" y="117.7">STCP</text>
<text x="105.8" y="115.2">Q3</text>
<text x="105.8" y="117.7">Q4</text>
<text x="29.8" y="122.9">ISP1</text>
<text x="92.5" y="120.3">OE</text>
<text x="92.5" y="122.8">DS</text>
<text x="105.8" y="120.3">Q5</text>
<text x="105.8" y="122.8">Q6</text>
<text x="105.8" y="125.3">Q7</text>
<text x="99.7" y="128.8" transform="rotate(-90 99.7 128.8)">GND</text>
<text x="104.7" y="127.9">Q7S</text>
<text x="37.5" y="136.1">GND</text>
<text x="38.5" y="147">AZ1117-3.3</text>
<text x="42.1" y="144.6">U2</text>
<text x="52.7" y="145.1">+3.3V</text>
<text x="92.5" y="149.5">MR</text>
<text x="99.7" y="146" transform="rotate(-90 99.7 146)">VCC</text>
<text x="105.8" y="146.9">Q1</text>
<text x="105.8" y="149.5">Q2</text>
<text x="105.8" y="144.4">Q0</text>
<text x="23.2" y="154.7">BT1</text>
<text x="34.9" y="153.4">C2</text>
<text x="35.7" y="155.7">10</text>
<text x="38.4" y="150.7">VI</text>
<text x="43.8" y="154.9" transform="rotate(-90 43.8 154.9)">GND</text>
<text x="45.4" y="150.7">VO</text>
<text x="55.2" y="153.4">C5</text>
<text x="55.3" y="155.7">22p</text>
<text x="92.5" y="152">SHCP</text>
<text x="92.5" y="154.6">STCP</text>
<text x="105.8" y="152">Q3</text>
<text x="105.8" y="154.6">Q4</text>
<text x="23.4" y="157">Battery</text>
<text x="92.5" y="157.1">OE</text>
<text x="92.5" y="159.6">DS</text>
<text x="105.8" y="157.1">Q5</text>
<text x="105.8" y="159.6">Q6</text>
<text x="38.8" y="165.3">GND</text>
<text x="99.7" y="165.6" transform="rotate(-90 99.7 165.6)">GND</text>
<text x="104.7" y="164.7">Q7S</text>
<text x="105.8" y="162.2">Q7</text>
<text x="18.4" y="173.1">+3.3V</text>
<text x="37.4" y="171.8">+3.3V</text>
<text x="85.8" y="188.2">GND</text>
<text x="18.5" y="192">GND</text>
<text x="37.5" y="193.3">GND</text>
</g>
<text font-size="1.8" fill="#008400" x="35.3" y="105.4" transform="rotate(-90 35.3 105.4)">32</text>
<g font-size="1.6" fill="#008484">
<text x="66.9" y="39">D1</text>
<text x="75.8" y="39">D2</text>
<text x="84.7" y="39">D3</text>
<text x="93.6" y="39">D4</text>
<text x="102.5" y="39">D5</text>
<text x="111.4" y="39">D6</text>
<text x="120.2" y="39">D7</text>
<text x="129.1" y="39">D8</text>
<text x="138" y="39">D9</text>
<text x="147" y="39">D10</text>
<text x="155.9" y="39">D11</text>
<text x="164.8" y="39">D12</text>
<text x="173.7" y="39">D13</text>
<text x="182.6" y="39">D14</text>
<text x="191.5" y="39">D15</text>
<text x="200.4" y="39">D16</text>
<text x="209.2" y="39">D17</text>
<text x="218.1" y="39">D18</text>
<text x="227" y="39">D19</text>
<text x="243.5" y="39">D21</text>
<text x="252.4" y="39">D22</text>
<text x="261.3" y="39">D23</text>
<text x="270.2" y="39">D24</text>
<text x="30.1" y="179.9">J1</text>
<text x="49.1" y="179.9">J2</text>
</g>
<text font-size="1.6" fill="#840000" x="235.9" y="39">D20</text>
<g font-size="1.4" fill="#008484">
<text x="25.1" y="178.6">1</text>
<text x="44.2" y="177.3">1</text>
<text x="44.2" y="179.8">2</text>
<text x="25.1" y="181.1">2</text>
<text x="25.1" y="183.6">3</text>
<text x="44.2" y="182.4">3</text>
<text x="44.2" y="184.9">4</text>
<text x="25.1" y="186.2">4</text>
<text x="44.2" y="187.4">5</text>
</g>
</svg>
